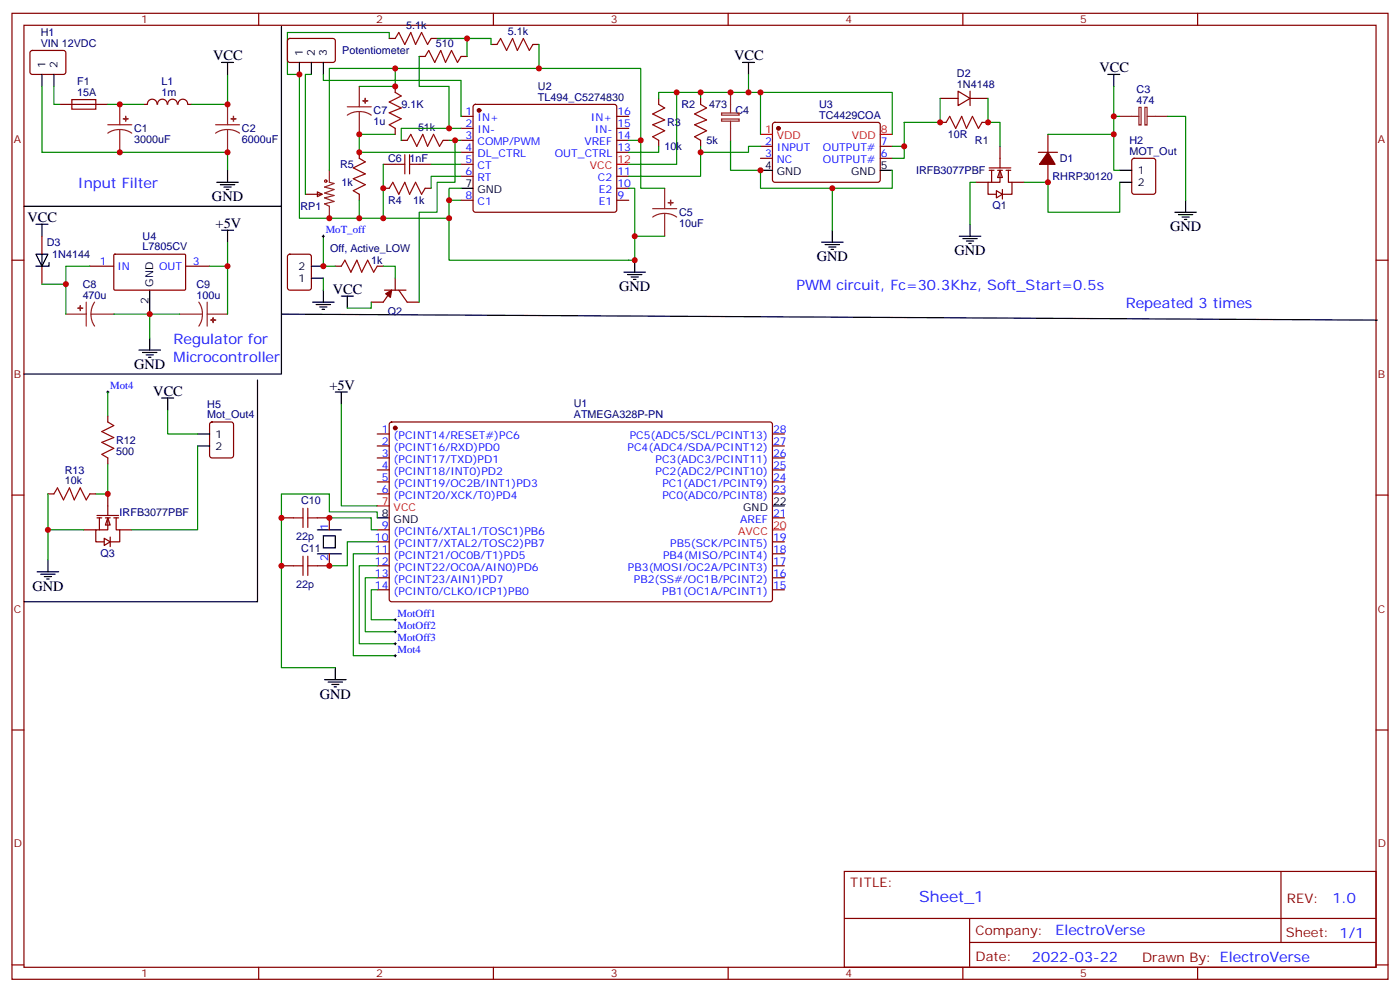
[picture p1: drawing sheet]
<svg xmlns="http://www.w3.org/2000/svg" width="412mm" height="292mm" viewBox="0 0 412 292" stroke-linecap="round" stroke-linejoin="round" font-family="sans-serif">
<g fill="none" stroke="#870000" stroke-width=".35">
<path d="M3.5 3.9h405.4v284.4h-405.4zM7.1 7.4h398.2v277.3h-398.2zM9.1 15.1l.4-.2h9.5l.4 .7-.1 5.9-.6 .4-9.4-.1-.5-.6v-5.6zM76.2 3.9v3.5M145.3 3.9v3.5M214.5 3.9v3.5M283.6 3.9v3.5M352.8 3.9v3.5M17.6 30.7h14.1M42.3 30.7h1.1M43.4 30.7a1.41 1.41 0 0 1 1.4-1.5 1.41 1.41 0 0 1 1.4 1.5M46.4 30.7a1.41 1.41 0 0 1 1.4-1.5 1.41 1.41 0 0 1 1.4 1.5"/>
<path d="M49.4 30.7a1.41 1.41 0 0 1 1.4-1.5 1.41 1.41 0 0 1 1.4 1.5M52.5 30.7a1.41 1.41 0 0 1 1.4-1.5 1.41 1.41 0 0 1 1.4 1.5M55.4 30.7h1M135.8 34.3h3.5M135.8 37.8h3.5M139.6 30.9l.5-.2h40.9l.5 .2 .2 .5-.1 30.6-.6 .5-41.2-.1-.5-.6v-30.4zM181.7 34.3h3.5M181.7 37.8h3.5M227.8 36.2l.4-.2 30.7 .1 .4 .6-.1 16.5-.6 .5-30.6-.1-.5-.6v-16.3zM135.8 41.3h3.5M135.8 44.8h3.5M135.8 48.4h3.5"/>
<path d="M135.8 51.9h3.5M135.8 58.9h3.5M181.7 41.3h3.5M181.7 44.8h3.5M181.7 51.9h3.5M181.7 58.9h3.5M181.7 55.4h3.5M224 43.1h3.5M224 46.6h3.5M259.3 43.1h3.5M259.3 46.6h3.5M3.5 76.6h3.6"/>
<path d="M405.3 76.6h3.6M3.5 145.7h3.6M405.3 145.7h3.6M3.5 214.9h3.6M405.3 214.9h3.6M248.7 256.5h156.6v28.2h-156.6zM377.3 256.5v20.9M248.7 270.4h156.5M285.6 277.4h119.6M285.6 270.4v14.1M3.5 284h3.6M76.2 284.7v3.6"/>
<path d="M145.3 284.7v3.6M214.5 284.7v3.6M283.6 284.7v3.6M352.8 284.7v3.6M405.3 284h3.6"/>
</g>
<path d="M21.2 29.3h7v2.8h-7z" fill="none" stroke="#a10000" stroke-width=".35"/>
<path d="M12.3 25.4v19.4h54.7v5.3M15.9 25.4v5.3h1.7M31.7 30.7h10.6M67 21.9v8.8h-10.6M220.5 21.9v5.3h3.5M224 39.5v-12.3h38.8v12.3M215.2 41.3v8.8h8.8v5.3h38.8v-5.3M245.2 55.4v12.4M262.8 43.1h3.5v3.5h-3.5" fill="none" stroke="#008700" stroke-width=".35"/>
<g fill="none" stroke="#000" stroke-width=".35">
<path d="M65.3 18.4h3.5M67 18.4v3.5M82.9 7.8v52.9h-75.8M218.7 18.4h3.5M220.5 18.4v3.5M12.3 21.9v3.5M15.9 21.9v3.5M63.9 53.7h6.3M64.9 54.4h4.2M66 55.1h2.1M66.7 55.8h.7M67 50.1v3.6"/>
<path d="M135.8 55.4h3.5M224 50.1h3.5M259.3 50.1h3.5M242 71.3h6.4M243.1 72h4.2M244.1 72.7h2.1M244.8 73.4h.7M245.2 67.8v3.5"/>
</g>
<g fill="#870000" stroke="#870000" stroke-width=".35">
<circle cx="141.1" cy="32.5" r=".53"/>
<circle cx="229.3" cy="37.8" r=".53"/>
</g>
<path d="M224 39.5h3.5M259.3 39.5h3.5M181.7 48.4h3.5" fill="none" stroke="#f00" stroke-width=".35"/>
<g fill="#fff" stroke="#870000" stroke-width=".35">
<path d="M294.6 50.1l.7 2.1h-1.4z"/>
<path d="M293.5 56.1l1.8 1.1-1.8 1z"/>
</g>
<g fill="none" stroke="#870000" stroke-width=".35">
<path d="M84.9 11.5l.5-.2 12.9 .1 .5 .6-.1 5.9-.6 .5-13-.1-.4-.6v-5.7zM114.7 11.3h1.7M123.5 16.6h1.7M127 11.3h1.8M135.8 16.6h1.8M144.6 13.1h1.8M157 13.1h1.7M116.4 25.4v1.8M116.4 37.8v1.7M194 29v1.7M206.4 29v1.7M276.9 29h5.3"/>
<path d="M276.9 36h1.8M282.2 26.8l3.6 2.2-3.6 2.1zM285.8 26.8v4.3M285.8 29h5.2M289.3 36h1.7M308.7 39.5v5.3M90 57.2h4.9M93.5 56.5l1.4 .7-1.4 .7zM105.8 44.8v1.8M105.8 57.2v1.7M112.9 48.4h3.5M112.9 55.4h1.8"/>
<path d="M118.2 41.3h1.7M123.5 48.4h3.5M125.2 55.4h1.8M130.5 41.3h1.8M194 41.3v1.8M206.4 41.3v1.8M287.5 53.7h3.5M291.4 49.4h6.3M291.4 50.1h1.4M292.1 50.1v3.6M293.9 50.1h1.4M294.6 50.1v3.6h-3.6v3.5h2.5"/>
<path d="M294.6 43.1v6.3M295.3 55.8v2.8M296.3 50.1h1.4M297 50.1v3.6h1.1v3.5h-2.8M298.1 53.7h3.5M305.9 44.8h5.6M308.7 48.4v5.3M333.6 46.8l.5-.2h5.6l.7 .4v9.5l-.4 .6-5.9 .1-.7-.5v-9.4zM12.3 69.5v5.3M12.3 78.4v5.2M26.5 78.4h7M33.6 75l.3-.2 20.6 .1 .2 .3-.1 10-.3 .2h-20.6l-.2-.3z"/>
<path d="M54.7 78.4h7M84.9 75l.5-.2h5.6l.7 .5v9.4l-.4 .7h-5.9l-.7-.5v-9.4zM98.8 78.4h1.7M111.1 78.4h1.8M113.2 85.4h6.4M115.4 85.4l-2.5 3.5h-3.5M116.4 81.9v3.5M117.5 85.4l2.4 3.5h3.6M111.1 127.7h3.6M111.1 131.3h3.6M111.1 134.8h3.6M111.1 138.3h3.6"/>
<path d="M114.9 124.4l.5-.2 111.7 .1 .4 .6v51.8l-.7 .4h-111.7l-.4-.7v-51.5zM227.5 127.7h3.6M227.5 131.3h3.6M227.5 134.8h3.6M227.5 138.3h3.6M111.1 141.9h3.6M111.1 145.4h3.6M111.1 159.5h3.6M111.1 156h3.6M227.5 141.9h3.6M227.5 145.4h3.6M227.5 152.4h3.6"/>
<path d="M227.5 159.5h3.6M111.1 163h3.6M111.1 166.5h3.6M111.1 170.1h3.6M111.1 173.6h3.6M227.5 163h3.6M227.5 166.5h3.6M227.5 170.1h3.6M227.5 173.6h3.6"/>
</g>
<g fill="#870000" stroke="#870000" stroke-width=".35">
<path d="M308.7 44.8l2.1 3.6h-4.6z"/>
<path d="M113.6 86.5l1.8-1.1-.4 2.1z"/>
<circle cx="116.4" cy="126" r=".53"/>
</g>
<g fill="none" stroke="#000" stroke-width=".35">
<path d="M88.2 18.4v3.5M91.7 18.4v3.5M95.2 18.4v3.5M326.3 21.9h3.5M328.1 21.9v3.5M329.8 50.1h3.6M329.8 53.7h3.6M349.2 58.9v3.6M10.6 74.8h3.5l-1.8 3.6zM10.6 66h3.5M12.3 66v3.5M12.3 74.8v3.6"/>
<path d="M14.5 77.3v1.1h-3.9M65.3 67.8h3.5M67 67.8v3.5M82.9 60.7v31.8l322.8 1.7M91.7 78.4h3.5M187 76.6v3.5M282.6 69.5h6.3M283.6 70.2h4.3M284.7 70.9h2.1M285.4 71.6h.7M285.8 66v3.5M346.1 62.5h6.3"/>
<path d="M347.1 63.2h4.3M348.2 63.9h2.1M348.9 64.6h.7M44.1 85.4v7.1M44.1 99.5v3.5M82.9 92.5v17.6h-75.8M91.7 81.9h3.5M92.1 88.9h6.3M93.1 89.6h4.3M94.2 90.3h2.1M94.9 91.1h.7M95.2 85.4v3.5"/>
<path d="M100.5 87.2h3.6M102.3 87.2v3.5M183.8 80.1h6.3M184.9 80.8h4.2M185.9 81.5h2.1M186.6 82.2h.7M40.9 103h6.4M42 103.8h4.2M43 104.5h2.2M43.7 105.2h.7M98.8 115.4h3.5M100.5 115.4v3.5"/>
<path d="M111.1 152.4h3.6M227.5 148.9h3.6M98.8 196.5v3.6M95.6 200.1h6.4M96.7 200.8h4.2M97.7 201.5h2.1M98.4 202.2h.7"/>
</g>
<g fill="none" stroke="#a10000" stroke-width=".35">
<path d="M116.4 11.3l1.1-1.7 1.7 3.5 1.8-3.5 1.4 3.5 1.8-3.5 1.7 3.5 1.1-1.8M125.2 16.6l1.1-1.7 1.8 3.5 1.7-3.5 1.4 3.5 1.8-3.5 1.8 3.5 1-1.8M146.4 13.1l1.1-1.8 1.7 3.6 1.8-3.6 1.4 3.6 1.8-3.6 1.7 3.6 1.1-1.8M116.4 27.2l1.8 1.1-3.5 1.7 3.5 1.8-3.5 1.4 3.5 1.8-3.5 1.7 1.7 1.1M194 30.7l1.8 1.1-3.5 1.7 3.5 1.8-3.5 1.4 3.5 1.8-3.5 1.8 1.7 1M206.4 30.7l1.7 1.1-3.5 1.7 3.5 1.8-3.5 1.4 3.5 1.8-3.5 1.8 1.8 1M278.7 36l1.1-1.7 1.7 3.5 1.8-3.5 1.4 3.5 1.8-3.5 1.7 3.5 1.1-1.8M105.8 46.6l1.8 1.1-3.5 1.7 3.5 1.8-3.5 1.4 3.5 1.8-3.5 1.7 1.7 1.1M114.7 55.4l1-1.7 1.8 3.5 1.7-3.5 1.4 3.5 1.8-3.5 1.8 3.5 1-1.8M116.4 48.4h2.8M119.2 45.5v5.7M119.9 41.3l1.1-1.8 1.8 3.6 1.7-3.6 1.4 3.6 1.8-3.6 1.8 3.6 1-1.8"/>
<path d="M120.6 48.4h2.9M120.6 45.5v5.7M100.5 78.4l1.1-1.8 1.8 3.5 1.7-3.5 1.4 3.5 1.8-3.5 1.8 3.5 1-1.7"/>
<circle cx="96" cy="53.3" r=".35"/>
</g>
<g fill="none" stroke="#008700" stroke-width=".35">
<path d="M114.7 11.3v-1.7h-30v12.3h3.5v42.3h17.6M123.5 16.6v8.8h8.8v12.4M128.8 11.3h15.8v1.8M137.6 11.3v5.3M158.7 13.1v7M91.7 21.9h-1.7v35.3M95.2 21.9v1.8h40.6v10.6M105.8 25.4h10.6v-5.3h72.3v21.2M116.4 39.5h-10.6v5.3h30M116.4 20.1h-19.4v30M135.8 37.8h-17.6v3.5M199.3 27.2h-5.3v1.8"/>
<path d="M206.4 27.2h-7.1v21.2h-14.1M220.5 27.2h-14.1v1.8M276.9 29v7h-10.6v7.1M291 29v7h3.6v7.1M328.1 25.4v14.1h-19.4M328.1 39.5v10.6h1.7M328.1 34.3h1.7M344 34.3h5.2v24.6M105.8 58.9v5.3h7.1M112.9 48.4v15.8h19.4M127 48.4h8.8M132.3 58.9h3.5"/>
<path d="M132.3 41.3h3.5M134.1 41.3v12.4h-5.3v8.8h-5.3v26.4M135.8 55.4h-3.5v21.2h54.7v-21.2h-1.8M135.8 51.9h-8.8v3.5M185.2 41.3h3.5v14.1h7.1M194 43.1v1.7h-8.8M206.4 43.1v1.7h14.1v-1.7h3.5M206.4 44.8v7.1h-21.2M287.5 53.7h-1.7v12.3M301.6 53.7h7.1v8.8h21.1v-8.8M26.5 78.4h-7.1v14.1M61.7 78.4h5.3v14.1"/>
<path d="M67 71.3v7.1M95.2 69.5v8.9h3.6M112.9 78.4h3.5v3.5M187 69.5h8.8M12.3 83.6h7.1M33.5 92.5h10.6v7M44.1 92.5h8.8M95.2 81.9v3.5M109.4 88.9v1.8h-7.1M100.5 118.9v30h10.6M111.1 152.4v-1.7h-14.1v-5.3h-14.1v51.1h15.9M111.1 173.6h-1.7v8.8h7"/>
<path d="M111.1 170.1h-3.5v15.8h8.8M111.1 166.5h-5.3v23h10.6"/>
</g>
<g fill="none" stroke="#8c2424" stroke-width=".35">
<path d="M31.7 36.7h7.1M35.3 38.1l-1.9 .3-1.7 .8M35.3 38.1l1.8 .3 1.7 .8M35.3 30.7v6M35.3 38.1v6.7M63.5 36.7h7.1M67 38.1l-1.8 .3-1.7 .8M67 38.1l1.9 .3 1.7 .8M67 30.7v6M67 38.1v6.7M102.3 31.4h7.1M105.8 32.8l-1.8 .3-1.7 .8"/>
<path d="M105.8 32.8l1.9 .3 1.7 .8M105.8 25.4v6M105.8 32.8v6.7M212.5 33.3h5.2v.6h-5.2zM212.5 35h5.2v.7h-5.2zM215.2 27.2v6M215.2 35.7v5.6M329.8 34.3h5.7M335.5 31.6h.6v5.2h-.6zM337.3 31.6h.6v5.2h-.6zM338 34.3h6M97 50.1v3.6l1.4 .3-2.8 1.1 2.8 .7-2.8 1 2.8 .7-2.8 .7 2.8 1.1-2.8 .7 1.4 .7v3.5"/>
<path d="M195.8 55.4v6M192.3 61.4h7M195.8 62.8l-1.9 .3-1.6 .8M195.8 62.8l1.8 .3 1.7 .8M195.8 62.8v6.7M19.4 92.5h6M25.4 88.9v7.1M26.8 92.5l.2 1.8 .9 1.7M26.8 92.5h6.7M27.9 88.9l-.8 1.7-.3 1.9M52.9 92.5h6.7M58.6 88.9l.8 1.7 .2 1.9"/>
<path d="M59.6 92.5l-.2 1.8-.8 1.7M61 92.5h6M61 88.9v7.1"/>
</g>
<g fill="#8c2424" stroke="#8c2424" stroke-width=".35">
<path d="M36.3 35h1.4z"/>
<path d="M37 34.3v1.4z"/>
<path d="M68.1 35h1.4z"/>
<path d="M68.8 34.3v1.4z"/>
<path d="M196.8 59.7h1.5z"/>
<path d="M197.5 58.9l.1 1.5z"/>
<path d="M106.9 29.7h1.4z"/>
<path d="M107.6 29v1.4z"/>
<path d="M23.6 90l.1 1.4z"/>
<path d="M22.9 90.7h1.4z"/>
<path d="M62.8 93.5v1.4z"/>
<path d="M62.1 94.2h1.4z"/>
</g>
<path d="M111.1 148.9h3.6M227.5 156h3.6" fill="none" stroke="#f00" stroke-width=".35"/>
<path d="M94.9 69.5h.7M95.2 69.2v.7M116.1 182.4h.7M116.1 185.9h.7M116.1 189.5h.7M116.4 182.1v.7M116.4 185.6v.7M116.4 189.1v.7" fill="none" stroke="#000" stroke-width=".29"/>
<g fill="#fff" stroke="#870000" stroke-width=".35">
<path d="M31.7 152.4l.8 2.2h-1.5z"/>
<path d="M30.7 158.4l1.8 1.1-1.8 1z"/>
</g>
<g fill="none" stroke="#870000" stroke-width=".35">
<path d="M31.7 122.4v1.8M31.7 134.8v1.8M62 124.4l.4-.2h5.7l.6 .4 .1 9.5-.5 .6-5.9 .1-.6-.5-.1-9.4zM14.1 145.4h1.8M24.7 156h3.5M26.5 145.4h1.7M28.6 151.7h6.3M28.6 152.4h1.4M29.3 152.4v3.6M31 152.4h1.5M31.7 152.4v3.6h-3.5v3.5h2.5M31.7 145.4v6.3"/>
<path d="M32.5 158.1v2.8M33.5 152.4h1.4M34.2 152.4v3.6h1.1v3.5h-2.8M35.3 156h3.5M82.9 152.4h3.5M93.5 152.4h3.5v3.6M82.9 166.5h3.5M97 163v3.5h-3.5"/>
</g>
<path d="M31.7 124.2l1.8 1.1-3.5 1.7 3.5 1.8-3.5 1.4 3.5 1.8-3.5 1.7 1.7 1.1M15.9 145.4l1-1.8 1.8 3.5 1.8-3.5 1.4 3.5 1.7-3.5 1.8 3.5 1.1-1.7M86.4 152.4h2.9M89.3 149.6v5.7M90.7 152.4h2.8M90.7 149.6v5.7M86.4 166.5h2.9M89.3 163.7v5.7M90.7 163.7v5.7M90.7 166.5h2.8" fill="none" stroke="#a10000" stroke-width=".35"/>
<path d="M31.7 115.4v7M31.7 136.6v8.8h-3.5M49.4 120.7v7h8.8M58.2 131.3v24.7h-19.4M14.1 145.4v10.6h10.6M14.1 156v8.8M97 152.4h12.4v3.6h1.7M111.1 159.5h-8.8v7h-5.3M111.1 163h-7v30h12.3" fill="none" stroke="#008700" stroke-width=".35"/>
<g fill="none" stroke="#000" stroke-width=".35">
<path d="M47.6 117.2h3.6M49.4 117.2v3.5M75.8 111.9v65.2h-68.7M58.2 127.7h3.5M58.2 131.3h3.5M93.5 156h7M95.2 157.7h3.6v3.6h-3.6zM10.9 168.3h6.4M12 169h4.2M13.1 169.7h2.1M13.8 170.4h.7M14.1 164.8v3.5"/>
<path d="M93.5 163h7"/>
</g>
<path d="M31.4 115.4h.7M31.7 115v.7M116.1 193h.7M116.4 192.7v.7" fill="none" stroke="#000" stroke-width=".29"/>
<g fill="#c00">
<circle cx="224" cy="27.2" r=".88"/>
<circle cx="245.2" cy="55.4" r=".88"/>
<circle cx="328.1" cy="34.3" r=".88"/>
<circle cx="187" cy="76.6" r=".88"/>
<circle cx="132.3" cy="58.9" r=".88"/>
<circle cx="224" cy="50.1" r=".88"/>
<circle cx="220.5" cy="27.2" r=".88"/>
<circle cx="215.2" cy="27.2" r=".88"/>
<circle cx="206.4" cy="44.8" r=".88"/>
<circle cx="206.4" cy="27.2" r=".88"/>
<circle cx="199.3" cy="27.2" r=".88"/>
<circle cx="35.3" cy="30.7" r=".88"/>
<circle cx="35.3" cy="44.8" r=".88"/>
<circle cx="67" cy="30.7" r=".88"/>
<circle cx="67" cy="44.8" r=".88"/>
<circle cx="187" cy="69.5" r=".88"/>
<circle cx="132.3" cy="64.2" r=".88"/>
<circle cx="112.9" cy="55.4" r=".88"/>
<circle cx="112.9" cy="64.2" r=".88"/>
<circle cx="105.8" cy="44.8" r=".88"/>
<circle cx="105.8" cy="39.5" r=".88"/>
<circle cx="188.7" cy="41.3" r=".88"/>
<circle cx="116.4" cy="25.4" r=".88"/>
<circle cx="105.8" cy="64.2" r=".88"/>
<circle cx="116.4" cy="20.1" r=".88"/>
<circle cx="97" cy="64.2" r=".88"/>
<circle cx="88.2" cy="21.9" r=".88"/>
<circle cx="158.8" cy="20.1" r=".88"/>
<circle cx="137.6" cy="11.3" r=".88"/>
<circle cx="132.3" cy="37.8" r=".88"/>
<circle cx="266.3" cy="43.1" r=".88"/>
<circle cx="276.9" cy="36" r=".88"/>
<circle cx="308.7" cy="53.7" r=".88"/>
<circle cx="328.1" cy="39.5" r=".88"/>
<circle cx="291" cy="36" r=".88"/>
<circle cx="134.1" cy="41.3" r=".88"/>
<circle cx="44.1" cy="92.5" r=".88"/>
<circle cx="67" cy="78.4" r=".88"/>
<circle cx="95.3" cy="78.4" r=".88"/>
<circle cx="19.4" cy="83.6" r=".88"/>
<circle cx="31.8" cy="145.4" r=".88"/>
<circle cx="14.1" cy="156" r=".88"/>
<circle cx="82.9" cy="152.4" r=".88"/>
<circle cx="82.9" cy="166.5" r=".88"/>
<circle cx="97" cy="166.5" r=".88"/>
<circle cx="97" cy="152.4" r=".88"/>
</g>
<text font-size="4.6" fill="#00f" x="270.8" y="265.5">Sheet_1</text>
<g font-size="4.2">
<text x="62.8" y="17.7">VCC</text>
<text x="216.3" y="17.7">VCC</text>
<text x="323.8" y="21.2">VCC</text>
<text x="62.4" y="59.3">GND</text>
<text x="8.1" y="65.3">VCC</text>
<text x="63.5" y="67.1">+5V</text>
<text x="344.7" y="68.1">GND</text>
<text x="240.6" y="76.9">GND</text>
<text x="281.2" y="75.2">GND</text>
<text x="98.1" y="86.5">VCC</text>
<text x="182.4" y="85.8">GND</text>
<text x="39.5" y="108.7">GND</text>
<text x="45.2" y="116.5">VCC</text>
<text x="97" y="114.7">+5V</text>
<text x="9.5" y="174">GND</text>
<text x="94.2" y="205.7">GND</text>
</g>
<g font-size="4.2" fill="#00f">
<text x="22.9" y="55.4">Input Filter</text>
<text x="234.6" y="85.4">PWM circuit, Fc=30.3Khz, Soft_Start=0.5s</text>
<text x="331.6" y="90.7">Repeated 3 times</text>
<text x="51.2" y="101.3">Regulator for</text>
<text x="51.2" y="106.6">Microcontroller</text>
<text x="392.5" y="265.8">1.0</text>
<text x="310.9" y="275.3">ElectroVerse</text>
<text x="304" y="283.1">2022-03-22</text>
</g>
<g font-size="3.9" fill="#800">
<text x="250.5" y="261.1">TITLE:</text>
<text x="379.1" y="265.8">REV:</text>
<text x="287.4" y="275.3">Company:</text>
<text x="378.7" y="275.9">Sheet: 1/1</text>
<text x="287.4" y="283">Date:</text>
<text x="336.4" y="283.1">Drawn By: ElectroVerse</text>
</g>
<g font-size="3.2" fill="#000080">
<text x="12" y="10.6">H1</text>
<text x="119.6" y="8.5">5.1k</text>
<text x="149.6" y="10.3">5.1k</text>
<text x="12" y="13.8">VIN 12VDC</text>
<text x="100.8" y="16">Potentiometer</text>
<text x="128.4" y="13.8">510</text>
<text x="281.9" y="22.6">D2</text>
<text x="22.8" y="28.3">15A</text>
<text x="22.8" y="25.1">F1</text>
<text x="47.6" y="28.1">1m</text>
<text x="47.6" y="25">L1</text>
<text x="158.5" y="29.6">TL494_C5274830</text>
<text x="158.5" y="26.4">U2</text>
<text x="281.9" y="25.8">1N4148</text>
<text x="334.8" y="27.4">C3</text>
<text x="110.1" y="33.6">C7</text>
<text x="118.3" y="31.9">9.1K</text>
<text x="200.7" y="31.9">R2</text>
<text x="208.9" y="31.9">473</text>
<text x="216.6" y="33.6">C4</text>
<text x="241.3" y="34.9">TC4429COA</text>
<text x="241.3" y="31.8">U3</text>
<text x="334.8" y="30.6">474</text>
<text x="39.5" y="38.9">C1</text>
<text x="71.3" y="38.9">C2</text>
<text x="110.1" y="36.8">1u</text>
<text x="123.1" y="38.5">51k</text>
<text x="196.5" y="37.2">R3</text>
<text x="279.2" y="40.7">10R</text>
<text x="39.5" y="42.1">3000uF</text>
<text x="71.3" y="42.1">6000uF</text>
<text x="114.3" y="47.8">C6</text>
<text x="120.6" y="47.8">1nF</text>
<text x="195.8" y="44.2">10k</text>
<text x="208.1" y="42.5">5k</text>
<text x="287.2" y="42.4">R1</text>
<text x="312.2" y="47.8">D1</text>
<text x="332.7" y="45.5">MOT_Out</text>
<text x="332.7" y="42.5">H2</text>
<text x="100.2" y="49.5">R5</text>
<text x="269.8" y="51.3">IRFB3077PBF</text>
<text x="310" y="53">RHRP30120</text>
<text x="100.6" y="54.8">1k</text>
<text x="88.5" y="61.8">RP1</text>
<text x="114.3" y="60.1">R4</text>
<text x="121.7" y="60.1">1k</text>
<text x="200" y="63.6">C5</text>
<text x="292.4" y="61.6">Q1</text>
<text x="42" y="70.6">U4</text>
<text x="200" y="66.8">10uF</text>
<text x="13.8" y="72.4">D3</text>
<text x="15.4" y="76">1N4144</text>
<text x="42" y="73.7">L7805CV</text>
<text x="97.2" y="74.2">Off, Active_LOW</text>
<text x="109.4" y="77.7">1k</text>
<text x="24.4" y="87.9">470u</text>
<text x="24.4" y="84.7">C8</text>
<text x="57.9" y="87.9">100u</text>
<text x="57.9" y="84.7">C9</text>
<text x="114.2" y="92.6">Q2</text>
<text x="61" y="120">H5</text>
<text x="169" y="119.7">U1</text>
<text x="61" y="123.2">Mot_Out4</text>
<text x="169" y="122.9">ATMEGA328P-PN</text>
<text x="34.2" y="130.7">R12</text>
<text x="34.2" y="133.8">500</text>
<text x="19.1" y="142.6">10k</text>
<text x="19.1" y="139.4">R13</text>
<text x="88.7" y="148.3">C10</text>
<text x="35.2" y="151.8">IRFB3077PBF</text>
<text x="87.2" y="158.9">22p</text>
<text x="29.6" y="163.9">Q3</text>
<text x="88.7" y="162.4">C11</text>
<text x="87.2" y="173">22p</text>
</g>
<g font-size="3.2" fill="#800">
<text x="41.6" y="6.9">1</text>
<text x="110.8" y="6.9">2</text>
<text x="179.9" y="6.9">3</text>
<text x="249.1" y="6.9">4</text>
<text x="318.2" y="6.9">5</text>
<text x="4.1" y="42">A</text>
<text x="405.9" y="42">A</text>
<text x="4.1" y="111.2">B</text>
<text x="405.9" y="111.2">B</text>
<text x="4.1" y="180.3">C</text>
<text x="405.9" y="180.3">C</text>
<text x="4.1" y="249.4">D</text>
<text x="405.9" y="249.4">D</text>
<text x="41.6" y="287.7">1</text>
<text x="110.8" y="287.7">2</text>
<text x="179.9" y="287.7">3</text>
<text x="249.1" y="287.7">4</text>
<text x="318.2" y="287.7">5</text>
</g>
<g font-size="3.2">
<text x="89.3" y="16.6" transform="rotate(-90 89.3 16.6)">1</text>
<text x="92.8" y="16.6" transform="rotate(-90 92.8 16.6)">2</text>
<text x="96.3" y="16.6" transform="rotate(-90 96.3 16.6)">3</text>
<text x="13.4" y="20.1" transform="rotate(-90 13.4 20.1)">1</text>
<text x="16.9" y="20.1" transform="rotate(-90 16.9 20.1)">2</text>
<text x="225.3" y="49.8">4</text>
<text x="228.8" y="51.5">GND</text>
<text x="250.7" y="51.5">GND</text>
<text x="259.5" y="49.8">5</text>
<text x="335.1" y="51.2">1</text>
<text x="137.2" y="55.1">7</text>
<text x="140.7" y="56.8">GND</text>
<text x="335.1" y="54.7">2</text>
<text x="87.9" y="82.9">1</text>
<text x="87.9" y="79.4">2</text>
<text x="43.7" y="89.5" transform="rotate(-90 43.7 89.5)">2</text>
<text x="45.2" y="84.3" transform="rotate(-90 45.2 84.3)">GND</text>
<text x="63.5" y="128.8">1</text>
<text x="63.5" y="132.3">2</text>
<text x="227.7" y="148.6">22</text>
<text x="112.5" y="152.1">8</text>
<text x="116" y="153.8">GND</text>
<text x="219" y="150.3">GND</text>
</g>
<g font-size="3.2" fill="#00f">
<text x="137.2" y="33.9">1</text>
<text x="140.7" y="35.7">IN+</text>
<text x="174.1" y="35.7">IN+</text>
<text x="181.9" y="33.9">16</text>
<text x="137.2" y="37.4">2</text>
<text x="137.2" y="41">3</text>
<text x="140.7" y="39.2">IN-</text>
<text x="175.2" y="39.2">IN-</text>
<text x="181.9" y="41">14</text>
<text x="181.9" y="37.4">15</text>
<text x="137.2" y="44.5">4</text>
<text x="140.7" y="42.7">COMP/PWM</text>
<text x="140.7" y="46.2">DL_CTRL</text>
<text x="163.4" y="46.2">OUT_CTRL</text>
<text x="172.2" y="42.7">VREF</text>
<text x="181.9" y="44.5">13</text>
<text x="225.3" y="42.7">2</text>
<text x="225.3" y="46.2">3</text>
<text x="228.8" y="44.5">INPUT</text>
<text x="242.4" y="44.5">OUTPUT#</text>
<text x="259.5" y="46.2">6</text>
<text x="259.5" y="42.7">7</text>
<text x="137.2" y="48">5</text>
<text x="137.2" y="51.5">6</text>
<text x="140.7" y="49.8">CT</text>
<text x="140.7" y="53.3">RT</text>
<text x="176.1" y="53.3">C2</text>
<text x="181.9" y="51.5">11</text>
<text x="228.8" y="48">NC</text>
<text x="242.4" y="48">OUTPUT#</text>
<text x="137.2" y="58.6">8</text>
<text x="176.4" y="56.8">E2</text>
<text x="181.9" y="58.6">9</text>
<text x="181.9" y="55.1">10</text>
<text x="140.7" y="60.4">C1</text>
<text x="176.4" y="60.4">E1</text>
<text x="96" y="68.7">MoT_off</text>
<text x="29.4" y="78">1</text>
<text x="56.8" y="78">3</text>
<text x="34.6" y="79.4">IN</text>
<text x="46.8" y="79.4">OUT</text>
<text x="32.5" y="114.5">Mot4</text>
<text x="112.5" y="130.9">2</text>
<text x="112.5" y="127.4">1</text>
<text x="116" y="129.2">(PCINT14/RESET#)PC6</text>
<text x="185.5" y="129.2">PC5(ADC5/SCL/PCINT13)</text>
<text x="227.7" y="127.4">28</text>
<text x="227.7" y="130.9">27</text>
<text x="112.5" y="138">4</text>
<text x="112.5" y="134.4">3</text>
<text x="116" y="136.2">(PCINT17/TXD)PD1</text>
<text x="116" y="132.7">(PCINT16/RXD)PD0</text>
<text x="184.9" y="132.7">PC4(ADC4/SDA/PCINT12)</text>
<text x="193.1" y="136.2">PC3(ADC3/PCINT11)</text>
<text x="227.7" y="134.4">26</text>
<text x="227.7" y="138">25</text>
<text x="112.5" y="141.5">5</text>
<text x="116" y="143.3">(PCINT19/OC2B/INT1)PD3</text>
<text x="116" y="139.7">(PCINT18/INT0)PD2</text>
<text x="193.1" y="139.7">PC2(ADC2/PCINT10)</text>
<text x="195.1" y="143.3">PC1(ADC1/PCINT9)</text>
<text x="227.7" y="141.5">24</text>
<text x="112.5" y="145">6</text>
<text x="116" y="146.8">(PCINT20/XCK/T0)PD4</text>
<text x="195.1" y="146.8">PC0(ADC0/PCINT8)</text>
<text x="227.7" y="145">23</text>
<text x="96.7" y="156" transform="rotate(-90 96.7 156)">1</text>
<text x="112.5" y="155.6">9</text>
<text x="218" y="153.8">AREF</text>
<text x="227.7" y="152.1">21</text>
<text x="110.4" y="159.1">10</text>
<text x="116" y="160.9">(PCINT7/XTAL2/TOSC2)PB7</text>
<text x="116" y="157.4">(PCINT6/XTAL1/TOSC1)PB6</text>
<text x="197.4" y="160.9">PB5(SCK/PCINT5)</text>
<text x="227.7" y="159.1">19</text>
<text x="96.7" y="165" transform="rotate(-90 96.7 165)">2</text>
<text x="110.4" y="166.2">12</text>
<text x="110.4" y="162.7">11</text>
<text x="116" y="168">(PCINT22/OC0A/AIN0)PD6</text>
<text x="116" y="164.4">(PCINT21/OC0B/T1)PD5</text>
<text x="185" y="168">PB3(MOSI/OC2A/PCINT3)</text>
<text x="195.3" y="164.4">PB4(MISO/PCINT4)</text>
<text x="227.7" y="162.7">18</text>
<text x="227.7" y="166.2">17</text>
<text x="110.4" y="173.2">14</text>
<text x="110.4" y="169.7">13</text>
<text x="116" y="171.5">(PCINT23/AIN1)PD7</text>
<text x="186.7" y="171.5">PB2(SS#/OC1B/PCINT2)</text>
<text x="227.7" y="169.7">16</text>
<text x="227.7" y="173.2">15</text>
<text x="116" y="175">(PCINT0/CLKO/ICP1)PB0</text>
<text x="195.1" y="175">PB1(OC1A/PCINT1)</text>
<text x="117.1" y="181.5">MotOff1</text>
<text x="117.1" y="185.1">MotOff2</text>
<text x="117.1" y="188.6">MotOff3</text>
<text x="117.1" y="192.1">Mot4</text>
</g>
<g font-size="3.2" fill="#f00">
<text x="225.3" y="39.2">1</text>
<text x="228.8" y="41">VDD</text>
<text x="250.9" y="41">VDD</text>
<text x="259.5" y="39.2">8</text>
<text x="173.8" y="49.8">VCC</text>
<text x="181.9" y="48">12</text>
<text x="112.5" y="148.6">7</text>
<text x="116" y="150.3">VCC</text>
<text x="227.7" y="155.6">20</text>
<text x="217.5" y="157.4">AVCC</text>
</g>
</svg>
